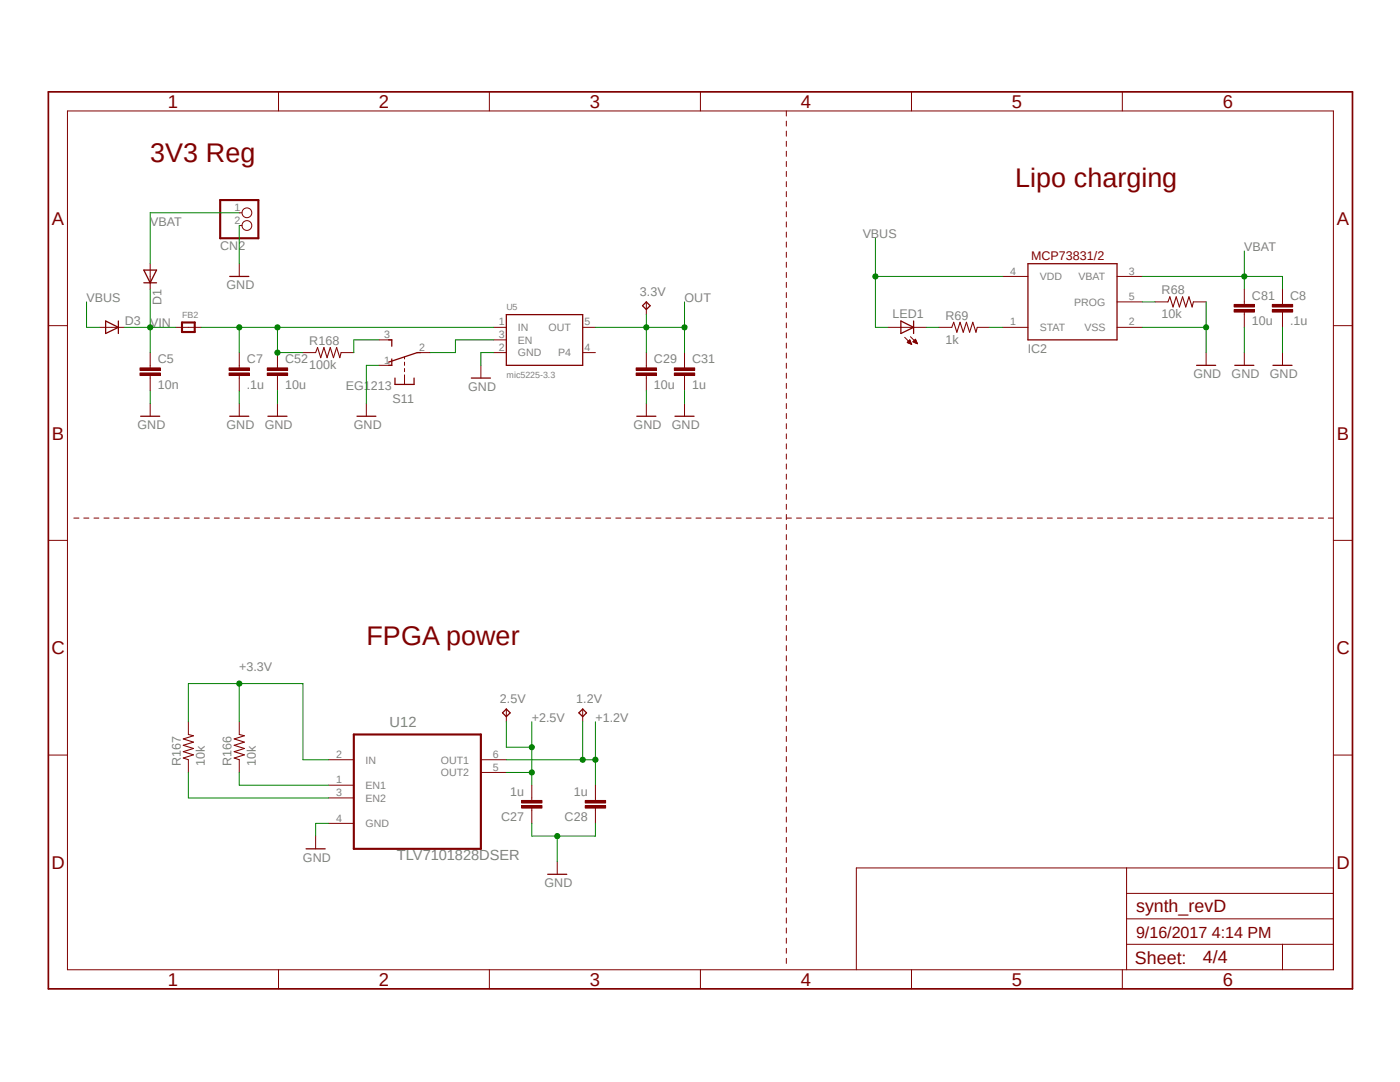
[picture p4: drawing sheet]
<svg xmlns="http://www.w3.org/2000/svg" width="279mm" height="216mm" viewBox="0 0 279 216" stroke-linecap="round" stroke-linejoin="round" font-family="sans-serif">
<path d="M9.1 18l261.2 179.9M270.3 18l-261.2 179.9" fill="none" stroke="#fff" stroke-width=".2"/>
<g fill="none" stroke="#800000" stroke-width=".2">
<path d="M156.9 22.1v1.1M156.9 24.2v.9M156.9 26.2v1M156.9 28.2v1M156.9 30.2v1M156.9 32.2v1M156.9 34.2v1M156.9 36.2v1.1M156.9 38.2v1M156.9 40.3v1M156.9 42.2v1.1M156.9 44.3v1"/>
<path d="M156.9 46.3v1M156.9 48.3v1M156.9 50.3v1.1M156.9 52.3v1M156.9 54.4v1M156.9 56.3v1.1M156.9 58.4v1M156.9 60.4v1M156.9 62.4v1M156.9 64.4v1M156.9 66.4v1M156.9 68.5v1"/>
<path d="M156.9 70.4v1.1M156.9 72.5v1M156.9 74.5v1M156.9 76.5v1M156.9 78.5v1M156.9 80.5v1M156.9 82.5v1M156.9 84.5v1.1M156.9 86.6v.9M156.9 88.6v1M156.9 90.6v1M156.9 92.6v1"/>
<path d="M156.9 94.6v1M156.9 96.6v1M156.9 98.6v1.1M14.7 103.4h1M16.7 103.4h1M18.8 103.4h.9M20.7 103.4h1.1M22.7 103.4h1M24.8 103.4h.9M26.8 103.4h1M28.7 103.4h1.1M30.7 103.4h1"/>
<path d="M32.8 103.4h.9M34.8 103.4h1M36.7 103.4h1.1M38.8 103.4h1M40.8 103.4h1M42.8 103.4h1M44.8 103.4h1M46.8 103.4h1M48.8 103.4h1M50.8 103.4h1M52.8 103.4h1M54.8 103.4h1"/>
<path d="M56.8 103.4h1M58.8 103.4h1M60.8 103.4h1M62.8 103.4h1M64.8 103.4h1M66.8 103.4h1M68.8 103.4h1M70.8 103.4h1M72.8 103.4h1M74.8 103.4h1M76.8 103.4h1M78.8 103.4h1"/>
<path d="M80.8 103.4h1M82.8 103.4h1M84.8 103.4h1.1M86.8 103.4h1M88.9 103.4h.9M90.8 103.4h1.1M92.8 103.4h1.1M94.9 103.4h.9M96.9 103.4h1M98.8 103.4h1.1M100.8 103.4h1.1M102.9 103.4h.9"/>
<path d="M104.9 103.4h1M106.8 103.4h1.1M108.9 103.4h1M110.9 103.4h1M112.9 103.4h1M114.9 103.4h1M116.9 103.4h1M118.9 103.4h1M120.9 103.4h1M122.9 103.4h1M124.9 103.4h1M126.9 103.4h1"/>
<path d="M128.9 103.4h1M130.9 103.4h1M132.9 103.4h1M134.9 103.4h1M136.9 103.4h1M138.9 103.4h1M140.9 103.4h1M142.9 103.4h1M144.9 103.4h1M146.9 103.4h1M148.9 103.4h1M150.9 103.4h1"/>
<path d="M153 103.4h.9M154.9 103.4h1.1M156.9 100.6v1M156.9 102.7v1M156.9 104.6v1.1M156.9 106.7v1M156.9 108.7v1M156.9 110.7v1M156.9 112.7v1M156.9 114.7v1M156.9 116.8v1M156.9 118.7v1.1"/>
<path d="M156.9 103.4h1M159 103.4h.9M161 103.4h1M162.9 103.4h1.1M165 103.4h.9M167 103.4h1M169 103.4h1M170.9 103.4h1.1M173 103.4h.9M175 103.4h1M177 103.4h1M179 103.4h1"/>
<path d="M181 103.4h1M183 103.4h1M185 103.4h1M187 103.4h1M189 103.4h1M191 103.4h1M193 103.4h1M195 103.4h1M197 103.4h1M199 103.4h1M201 103.4h1M203 103.4h1"/>
<path d="M205 103.4h1M207 103.4h1M209 103.4h1M211 103.4h1M213 103.4h1M215 103.4h1M217 103.4h1M219 103.4h1M221 103.4h1M223.1 103.4h.9M225 103.4h1.1M227 103.4h1"/>
<path d="M229.1 103.4h.9M231.1 103.4h1M233 103.4h1.1M235.1 103.4h1M237.1 103.4h1M239.1 103.4h1M241 103.4h1.1M243.1 103.4h1M245.1 103.4h1M247.1 103.4h1M249.1 103.4h1M251.1 103.4h1"/>
<path d="M253.1 103.4h1M255.1 103.4h1M257.1 103.4h1M259.1 103.4h1M261.1 103.4h1M263.1 103.4h1M265.1 103.4h1M156.9 120.8v1M156.9 122.8v1M156.9 124.8v1M156.9 126.8v1M156.9 128.8v1"/>
<path d="M156.9 130.9v1M156.9 132.8v1.1M156.9 134.9v1M156.9 136.9v1M156.9 138.9v1M37.6 144v2.6M37.6 151.6v2.5M47.8 144v2.6M47.8 151.6v2.5M65.5 151.6h5.1M65.5 156.7h5.1M65.5 159.2h5.1"/>
<path d="M96 151.6h5M96 154.1h5M106.1 159.2v.5M156.9 140.9v1M156.9 142.9v1M156.9 144.9v1M156.9 146.9v1.1M156.9 149v1M156.9 151v1M156.9 153v1M156.9 155v1M156.9 157v1"/>
<path d="M156.9 159v1M65.5 164.3h5.1M106.1 161.2v.6M156.9 161v1.1M156.9 163v1M156.9 165.1v1M156.9 167.1v1M156.9 169.1v1M156.9 171.1v1M156.9 173.1v1M156.9 175.1v1M156.9 177.1v1"/>
<path d="M156.9 179.2v1M156.9 181.1v1.1M156.9 183.2v1M156.9 185.2v1M156.9 187.2v1M156.9 189.2v1M156.9 191.2v1"/>
</g>
<path d="M70.6 146.6h25.4v22.8h-25.4z" fill="none" stroke="#800000" stroke-width=".42"/>
<path d="M37.6 146.6l1 .2-2 .6 2 .7-2 .6 2 .7-2 .6 2 .6-2 .7 1 .3M47.8 146.6l1 .2-2.1 .6 2.1 .7-2.1 .6 2.1 .7-2.1 .6 2.1 .6-2.1 .7 1.1 .3" fill="none" stroke="#800000" stroke-width=".21"/>
<path d="M104.1 159.7h4.1v.5h-4.1z" fill-rule="evenodd" fill="#800000"/>
<path d="M104.1 159.7h4.1v.5h-4.1z" fill="none" stroke="#800000" stroke-width=".2"/>
<path d="M104.1 160.7h4.1v.5h-4.1z" fill-rule="evenodd" fill="#800000"/>
<path d="M106.1 156.7v2.5M118.8 159.2v.5M104.1 160.7h4.1v.5h-4.1zM106.1 161.8v2.5M118.8 161.2v.6" fill="none" stroke="#800000" stroke-width=".2"/>
<path d="M116.8 159.7h4.1v.5h-4.1z" fill-rule="evenodd" fill="#800000"/>
<path d="M116.8 159.7h4.1v.5h-4.1z" fill="none" stroke="#800000" stroke-width=".2"/>
<path d="M116.8 160.7h4.1v.5h-4.1z" fill-rule="evenodd" fill="#800000"/>
<path d="M129 72.9v.5M129 74.9v.5M118.8 156.7v2.5M63 166.8v2.6M111.2 171.9v2.6M116.8 160.7h4.1v.5h-4.1zM118.8 161.8v2.5" fill="none" stroke="#800000" stroke-width=".2"/>
<path d="M61.1 169.4h3.8M109.3 174.5h3.8" fill="none" stroke="#800000" stroke-width=".25"/>
<path d="M127 74.4h4v.5h-4z" fill-rule="evenodd" fill="#800000"/>
<path d="M127 74.4h4v.5h-4z" fill="none" stroke="#800000" stroke-width=".2"/>
<path d="M127 73.4h4v.5h-4z" fill-rule="evenodd" fill="#800000"/>
<path d="M127 73.4h4v.5h-4zM129 70.4v2.5M129 75.4v2.6M136.6 72.9v.5M136.6 74.9v.5" fill="none" stroke="#800000" stroke-width=".2"/>
<path d="M134.6 74.4h4v.5h-4z" fill-rule="evenodd" fill="#800000"/>
<path d="M134.6 74.4h4v.5h-4z" fill="none" stroke="#800000" stroke-width=".2"/>
<path d="M134.6 73.4h4v.5h-4z" fill-rule="evenodd" fill="#800000"/>
<path d="M55.4 72.9v.5M55.4 74.9v.5M96 72.9v2.5M134.6 73.4h4v.5h-4zM136.6 70.4v2.5M136.6 75.4v2.6M129 80.5v2.6M136.6 80.5v2.6" fill="none" stroke="#800000" stroke-width=".2"/>
<path d="M94.1 75.4h3.8M127.1 83.1h3.8M134.7 83.1h3.8" fill="none" stroke="#800000" stroke-width=".25"/>
<path d="M53.3 74.4h4.1v.5h-4.1z" fill-rule="evenodd" fill="#800000"/>
<path d="M53.3 74.4h4.1v.5h-4.1z" fill="none" stroke="#800000" stroke-width=".2"/>
<path d="M53.3 73.4h4.1v.5h-4.1z" fill-rule="evenodd" fill="#800000"/>
<g fill="none" stroke="#800000" stroke-width=".2">
<path d="M55.6 18.3v3.8M97.7 18.3v3.8M139.8 18.3v3.8M181.9 18.3v3.8M224 18.3v3.8M13.5 22.1h252.6v171.4h-252.6zM9.7 65h3.8M30 72.9v.5M30 74.9v.5M35.1 65.3h5M53.3 73.4h4.1v.5h-4.1zM55.4 70.4v2.5"/>
<path d="M55.4 75.4v2.6M60.5 70.4h2.5M68.1 70.4h2.5M129 60.2v2.6M266.1 65h3.8M55.4 80.5v2.6M9.7 107.8h3.8M266.1 107.8h3.8M9.7 150.7h3.8M101 141.5v2.5M116.3 141.5v2.5M266.1 150.7h3.8"/>
<path d="M224.8 173.2v20.3M224.8 178.3h41.3M266.1 173.2h-95.2v20.3M55.6 193.5v3.8M97.7 193.5v3.8M139.8 193.5v3.8M181.9 193.5v3.8M224 193.5v3.8M224.8 188.4h41.3M224.8 183.3h41.3M255.9 188.4v5.1"/>
</g>
<path d="M129 60.2l.8 .8-.8 .8-.8-.8zM53.5 83.1h3.8M101 141.5l.8 .7-.8 .8-.7-.8zM116.3 141.5l.8 .7-.8 .8-.8-.8z" fill="none" stroke="#800000" stroke-width=".25"/>
<path d="M63 70.4l.4-1.1 .6 2.1 .6-2.1 .7 2.1 .6-2.1 .6 2.1 .7-2.1 .6 2.1 .3-1" fill="none" stroke="#800000" stroke-width=".21"/>
<path d="M9.7 18.3h260.2v179h-260.2z" fill="none" stroke="#800000" stroke-width=".34"/>
<path d="M36.3 64.3h2.6v2h-2.6z" fill="none" stroke="#800000" stroke-width=".42"/>
<path d="M27.9 74.4h4.1v.5h-4.1z" fill-rule="evenodd" fill="#800000"/>
<path d="M27.9 74.4h4.1v.5h-4.1z" fill="none" stroke="#800000" stroke-width=".2"/>
<path d="M27.9 73.4h4.1v.5h-4.1z" fill-rule="evenodd" fill="#800000"/>
<g fill="none" stroke="#800000" stroke-width=".2">
<path d="M30 52.6v5.1M47.8 52.6v2.6M47.8 45h.5M47.8 42.5h.5M200.1 55.2h5M222.9 55.2h5.1M27.9 73.4h4.1v.5h-4.1zM30 70.4v2.5M30 75.4v2.6M75.6 67.8h2.6M75.6 72.9h2.6M80.7 71.2v.4"/>
<path d="M80.7 72.3v.6M80.7 73.5v.7M80.7 74.8v1.9M83.3 70.4h2.5M200.1 65.3h5M222.9 65.3h5.1M222.9 60.2h5.1M248.3 60.2v.5M248.3 62.3v.5M30 80.5v2.6M47.8 80.5v2.6M73.1 80.5v2.6"/>
<circle cx="49.3" cy="45" r=".98"/>
<circle cx="49.3" cy="42.5" r=".98"/>
</g>
<path d="M28.7 53.9h2.5l-1.2 2.5zM28.7 56.4h2.5M45.8 55.2h3.9M205.1 52.6h17.8v15.2h-17.8zM77.6 67.8h.6v1.3M78.2 71.6v1.3h-.6M78.8 75.4v1.3h3.8v-1.3M83.9 70.4h-.6l-5.7 1.9M28.1 83.1h3.8M45.8 83.1h3.9M71.2 83.1h3.8" fill="none" stroke="#800000" stroke-width=".25"/>
<path d="M43.9 39.9h7.7v7.6h-7.7z" fill="none" stroke="#800000" stroke-width=".42"/>
<path d="M246.3 61.8h4.1v.5h-4.1z" fill-rule="evenodd" fill="#800000"/>
<path d="M246.3 61.8h4.1v.5h-4.1z" fill="none" stroke="#800000" stroke-width=".2"/>
<path d="M246.3 60.7h4.1v.6h-4.1z" fill-rule="evenodd" fill="#800000"/>
<g fill="none" stroke="#800000" stroke-width=".2">
<path d="M248.3 57.7v2.5M47.8 72.9v.5M47.8 74.9v.5M98.5 65.3h2.5M98.5 67.8h2.5M98.5 70.4h2.5M116.3 65.3h2.5M116.3 70.4h2.5M177.2 65.3h7.7M180.6 67.3l1.3 1.4M181.1 68.3l.5-.5 .3 .9zM181.1 68.3h.6"/>
<path d="M181.1 68.4h.7M181.2 68.2h.5M181.3 68.1h.4M181.4 68.5h.4M181.4 68h.3M181.4 67.9h.2M181.5 67.9h.1M181.6 68.6h.3M181.7 67.2l1.4 1.4M181.8 68.7h.1M182.2 68.2h.7M182.2 68.2l.9 .4"/>
<path d="M182.2 68.2l.5-.5 .4 .9M182.3 68.1h.6M182.4 68.3h.6M182.4 68h.4M182.5 67.9h.3M182.6 68.4h.4M182.6 67.8h.1M182.8 68.5h.2M183 68.6h.1M187.4 65.3h2.5M195 65.3h2.5M230.5 60.2h2.6"/>
<path d="M238.2 60.2h2.5M240.7 70.4v2.5M246.3 60.7h4.1v.6h-4.1zM248.3 62.8v2.5M248.3 70.4v2.5"/>
</g>
<path d="M189.9 65.3l.4-1 .7 2 .6-2 .6 2 .7-2 .6 2 .6-2 .7 2 .2-1M233.1 60.2l.4-1 .6 2.1 .6-2.1 .7 2.1 .6-2.1 .6 2.1 .7-2.1 .6 2.1 .3-1.1" fill="none" stroke="#800000" stroke-width=".21"/>
<path d="M101 62.8h15.3v10.1h-15.3zM179.8 64.1l2.5 1.2-2.5 1.2zM182.3 64.1v2.4M238.8 72.9h3.8M246.4 72.9h3.8" fill="none" stroke="#800000" stroke-width=".25"/>
<path d="M45.7 74.4h4.1v.5h-4.1z" fill-rule="evenodd" fill="#800000"/>
<path d="M45.7 74.4h4.1v.5h-4.1z" fill="none" stroke="#800000" stroke-width=".2"/>
<path d="M45.7 73.4h4.1v.5h-4.1z" fill-rule="evenodd" fill="#800000"/>
<path d="M45.7 73.4h4.1v.5h-4.1zM47.8 70.4v2.5M47.8 75.4v2.6M255.9 60.2v.5M255.9 62.3v.5" fill="none" stroke="#800000" stroke-width=".2"/>
<path d="M253.9 61.8h4.1v.5h-4.1z" fill-rule="evenodd" fill="#800000"/>
<path d="M253.9 61.8h4.1v.5h-4.1z" fill="none" stroke="#800000" stroke-width=".2"/>
<path d="M253.9 60.7h4.1v.6h-4.1z" fill-rule="evenodd" fill="#800000"/>
<path d="M255.9 57.7v2.5M19.8 65.3h5.1M253.9 60.7h4.1v.6h-4.1zM255.9 62.8v2.5M255.9 70.4v2.5" fill="none" stroke="#800000" stroke-width=".2"/>
<path d="M21.1 64.1l2.5 1.2-2.5 1.2zM23.6 64.1v2.4M254 72.9h3.9" fill="none" stroke="#800000" stroke-width=".25"/>
<path d="M106.1 164.3v2.5h12.7v-2.5M111.2 166.8v5.1" fill="none" stroke="#008000" stroke-width=".2"/>
<circle cx="111.2" cy="166.8" r=".51" fill="#008000"/>
<g fill="none" stroke="#008000" stroke-width=".2">
<path d="M30 78v2.5M55.4 78v2.5M75.6 72.9h-2.5v7.6M129 78v2.5M136.6 78v2.5M228 65.3h12.7M240.7 60.2v10.2M248.3 65.3v5.1M65.5 164.3h-2.5v2.5"/>
<circle cx="111.2" cy="166.8" r=".51"/>
</g>
<circle cx="240.7" cy="65.3" r=".51" fill="#008000"/>
<g fill="none" stroke="#008000" stroke-width=".2">
<path d="M47.8 45v7.6M47.8 78v2.5M98.5 70.4h-2.5v2.5M255.9 65.3v5.1M101 151.6h17.8M118.8 144v12.7"/>
<circle cx="240.7" cy="65.3" r=".51"/>
</g>
<circle cx="118.8" cy="151.6" r=".51" fill="#008000"/>
<g fill="none" stroke="#008000" stroke-width=".2">
<path d="M116.3 144v7.6"/>
<circle cx="118.8" cy="151.6" r=".51"/>
</g>
<circle cx="116.3" cy="151.6" r=".51" fill="#008000"/>
<g fill="none" stroke="#008000" stroke-width=".2">
<path d="M47.8 136.4v7.6M37.6 144v-7.6h22.9v15.2h5"/>
<circle cx="116.3" cy="151.6" r=".51"/>
</g>
<circle cx="47.7" cy="136.4" r=".51" fill="#008000"/>
<g fill="none" stroke="#008000" stroke-width=".2">
<path d="M101 154.1h5.1M106.1 149.1v7.6"/>
<circle cx="47.7" cy="136.4" r=".51"/>
</g>
<circle cx="106.1" cy="154.1" r=".51" fill="#008000"/>
<g fill="none" stroke="#008000" stroke-width=".2">
<path d="M101 144v5.1h5.1v-5.1"/>
<circle cx="106.1" cy="154.1" r=".51"/>
</g>
<circle cx="106.1" cy="149.1" r=".51" fill="#008000"/>
<g fill="none" stroke="#008000" stroke-width=".2">
<path d="M40.1 65.3h58.4M55.4 65.3v5.1h5.1M37.6 154.1v5.1h27.9M47.8 154.1v2.6h17.7"/>
<circle cx="106.1" cy="149.1" r=".51"/>
</g>
<circle cx="55.4" cy="70.4" r=".51" fill="#008000"/>
<circle cx="55.4" cy="70.4" r=".51" fill="none" stroke="#008000" stroke-width=".2"/>
<circle cx="55.4" cy="65.3" r=".51" fill="#008000"/>
<g fill="none" stroke="#008000" stroke-width=".2">
<path d="M47.8 65.3v5.1"/>
<circle cx="55.4" cy="65.3" r=".51"/>
</g>
<circle cx="47.7" cy="65.3" r=".51" fill="#008000"/>
<g fill="none" stroke="#008000" stroke-width=".2">
<path d="M174.7 47.5v17.8h2.5M174.7 55.2h25.4M17.3 60.2v5.1h2.5"/>
<circle cx="47.7" cy="65.3" r=".51"/>
</g>
<circle cx="174.7" cy="55.2" r=".51" fill="#008000"/>
<g fill="none" stroke="#008000" stroke-width=".2">
<path d="M47.8 42.5h-17.8v10.1M228 55.2h20.3M248.3 50.1v7.6"/>
<circle cx="174.7" cy="55.2" r=".51"/>
</g>
<circle cx="248.3" cy="55.2" r=".51" fill="#008000"/>
<g fill="none" stroke="#008000" stroke-width=".2">
<path d="M248.3 55.2h7.6v2.5M75.6 67.8h-5v2.6M98.5 67.8h-7.6v2.6h-5.1M129 65.3h7.6M136.6 60.2v10.2M184.9 65.3h2.5M197.5 65.3h2.6M228 60.2h2.5"/>
<circle cx="248.3" cy="55.2" r=".51"/>
</g>
<circle cx="136.6" cy="65.3" r=".51" fill="#008000"/>
<g fill="none" stroke="#008000" stroke-width=".2">
<path d="M129 65.3v5.1"/>
<circle cx="136.6" cy="65.3" r=".51"/>
</g>
<circle cx="129" cy="65.3" r=".51" fill="#008000"/>
<g fill="none" stroke="#008000" stroke-width=".2">
<path d="M30 57.7v12.7M30 65.3h5.1M129 62.8v2.5h-10.2"/>
<circle cx="129" cy="65.3" r=".51"/>
</g>
<circle cx="30" cy="65.3" r=".51" fill="#008000"/>
<g fill="none" stroke="#008000" stroke-width=".2">
<path d="M24.9 65.3h5.1"/>
<circle cx="30" cy="65.3" r=".51"/>
</g>
<g font-size="5.4" fill="#800000">
<text x="30" y="32.3">3V3 Reg</text>
<text x="202.6" y="37.4">Lipo charging</text>
<text x="73.2" y="128.8">FPGA power</text>
</g>
<g font-size="3.7" fill="#800000">
<text x="33.5" y="21.5">1</text>
<text x="75.6" y="21.5">2</text>
<text x="117.7" y="21.5">3</text>
<text x="159.8" y="21.5">4</text>
<text x="201.9" y="21.5">5</text>
<text x="244.1" y="21.5">6</text>
<text x="10.3" y="44.9">A</text>
<text x="266.8" y="44.9">A</text>
<text x="10.3" y="87.7">B</text>
<text x="266.8" y="87.7">B</text>
<text x="10.2" y="130.6">C</text>
<text x="266.7" y="130.6">C</text>
<text x="10.2" y="173.4">D</text>
<text x="266.7" y="173.4">D</text>
<text x="33.5" y="196.7">1</text>
<text x="75.6" y="196.7">2</text>
<text x="117.7" y="196.7">3</text>
<text x="159.8" y="196.7">4</text>
<text x="201.9" y="196.7">5</text>
<text x="244.1" y="196.7">6</text>
</g>
<g font-size="3.6" fill="#800000">
<text x="226.7" y="182.1">synth_revD</text>
<text x="226.5" y="192.4">Sheet:</text>
<text x="240.1" y="192.2">4/4</text>
</g>
<text font-size="3.2" fill="#800000" x="226.7" y="187.2">9/16/2017 4:14 PM</text>
<g font-size="2.9" fill="#808080">
<text x="77.8" y="145.1">U12</text>
<text x="79.2" y="171.6">TLV7101828DSER</text>
</g>
<g font-size="2.5" fill="#808080">
<text x="30" y="45">VBAT</text>
<text x="172.2" y="47.5">VBUS</text>
<text x="43.9" y="50">CN2</text>
<text x="248.3" y="50.1">VBAT</text>
<text x="45.2" y="57.7">GND</text>
<text x="127.7" y="59">3.3V</text>
<text x="231.8" y="58.7">R68</text>
<text x="249.9" y="59.9">C81</text>
<text x="257.5" y="59.9">C8</text>
<text x="17.3" y="60.2">VBUS</text>
<text x="24.9" y="64.8">D3</text>
<text x="30" y="65.3">VIN</text>
<text x="32.2" y="60.9" transform="rotate(-90 32.2 60.9)">D1</text>
<text x="136.6" y="60.2">OUT</text>
<text x="178.1" y="63.5">LED1</text>
<text x="188.7" y="63.8">R69</text>
<text x="231.8" y="63.5">10k</text>
<text x="249.9" y="64.9">10u</text>
<text x="257.5" y="64.9">.1u</text>
<text x="61.7" y="68.9">R168</text>
<text x="188.7" y="68.6">1k</text>
<text x="205.2" y="70.4">IC2</text>
<text x="31.5" y="77.6">10n</text>
<text x="31.5" y="72.5">C5</text>
<text x="49.3" y="77.6">.1u</text>
<text x="49.3" y="72.5">C7</text>
<text x="56.9" y="77.6">10u</text>
<text x="56.9" y="72.5">C52</text>
<text x="61.7" y="73.7">100k</text>
<text x="69" y="77.9">EG1213</text>
<text x="93.4" y="78">GND</text>
<text x="130.5" y="77.6">10u</text>
<text x="130.5" y="72.5">C29</text>
<text x="138.1" y="77.6">1u</text>
<text x="138.1" y="72.5">C31</text>
<text x="238.2" y="75.4">GND</text>
<text x="245.8" y="75.4">GND</text>
<text x="253.4" y="75.4">GND</text>
<text x="78.4" y="80.4">S11</text>
<text x="27.4" y="85.6">GND</text>
<text x="45.2" y="85.6">GND</text>
<text x="52.8" y="85.6">GND</text>
<text x="70.6" y="85.6">GND</text>
<text x="126.5" y="85.6">GND</text>
<text x="134.1" y="85.6">GND</text>
<text x="47.8" y="133.9">+3.3V</text>
<text x="99.8" y="140.2">2.5V</text>
<text x="115" y="140.2">1.2V</text>
<text x="106.1" y="144">+2.5V</text>
<text x="118.8" y="144">+1.2V</text>
<text x="36.1" y="152.9" transform="rotate(-90 36.1 152.9)">R167</text>
<text x="40.9" y="152.9" transform="rotate(-90 40.9 152.9)">10k</text>
<text x="46.2" y="152.9" transform="rotate(-90 46.2 152.9)">R166</text>
<text x="51.1" y="152.9" transform="rotate(-90 51.1 152.9)">10k</text>
<text x="101.8" y="158.8">1u</text>
<text x="114.5" y="158.8">1u</text>
<text x="100" y="163.9">C27</text>
<text x="112.7" y="163.9">C28</text>
<text x="60.5" y="171.9">GND</text>
<text x="108.7" y="177">GND</text>
</g>
<text font-size="2.5" fill="#800000" x="205.8" y="51.9">MCP73831/2</text>
<g font-size="2.1" fill="#808080">
<text x="46.8" y="44.6">2</text>
<text x="46.8" y="42.1">1</text>
<text x="201.6" y="54.8">4</text>
<text x="207.5" y="55.9">VDD</text>
<text x="215.3" y="55.9">VBAT</text>
<text x="225.3" y="54.8">3</text>
<text x="225.3" y="59.9">5</text>
<text x="99.5" y="64.9">1</text>
<text x="116.7" y="64.9">5</text>
<text x="201.6" y="64.9">1</text>
<text x="214.4" y="61">PROG</text>
<text x="225.3" y="64.9">2</text>
<text x="76.7" y="67.5">3</text>
<text x="83.7" y="70">2</text>
<text x="99.5" y="67.5">3</text>
<text x="99.5" y="70">2</text>
<text x="103.4" y="66.1">IN</text>
<text x="103.4" y="68.6">EN</text>
<text x="103.4" y="71.1">GND</text>
<text x="109.5" y="66.1">OUT</text>
<text x="111.4" y="71.1">P4</text>
<text x="116.7" y="70">4</text>
<text x="207.5" y="66.1">STAT</text>
<text x="216.4" y="66.1">VSS</text>
<text x="76.7" y="72.6">1</text>
<text x="67.1" y="151.3">2</text>
<text x="72.9" y="152.4">IN</text>
<text x="88" y="152.4">OUT1</text>
<text x="88" y="154.9">OUT2</text>
<text x="98.3" y="151.3">6</text>
<text x="98.3" y="153.8">5</text>
<text x="67.1" y="156.3">1</text>
<text x="67.1" y="158.9">3</text>
<text x="72.9" y="157.4">EN1</text>
<text x="72.9" y="160">EN2</text>
<text x="67.1" y="164">4</text>
<text x="72.9" y="165.1">GND</text>
</g>
<g font-size="1.8" fill="#808080">
<text x="36.3" y="63.4">FB2</text>
<text x="101.1" y="61.8">U5</text>
<text x="101.1" y="75.4">mic5225-3.3</text>
</g>
</svg>
